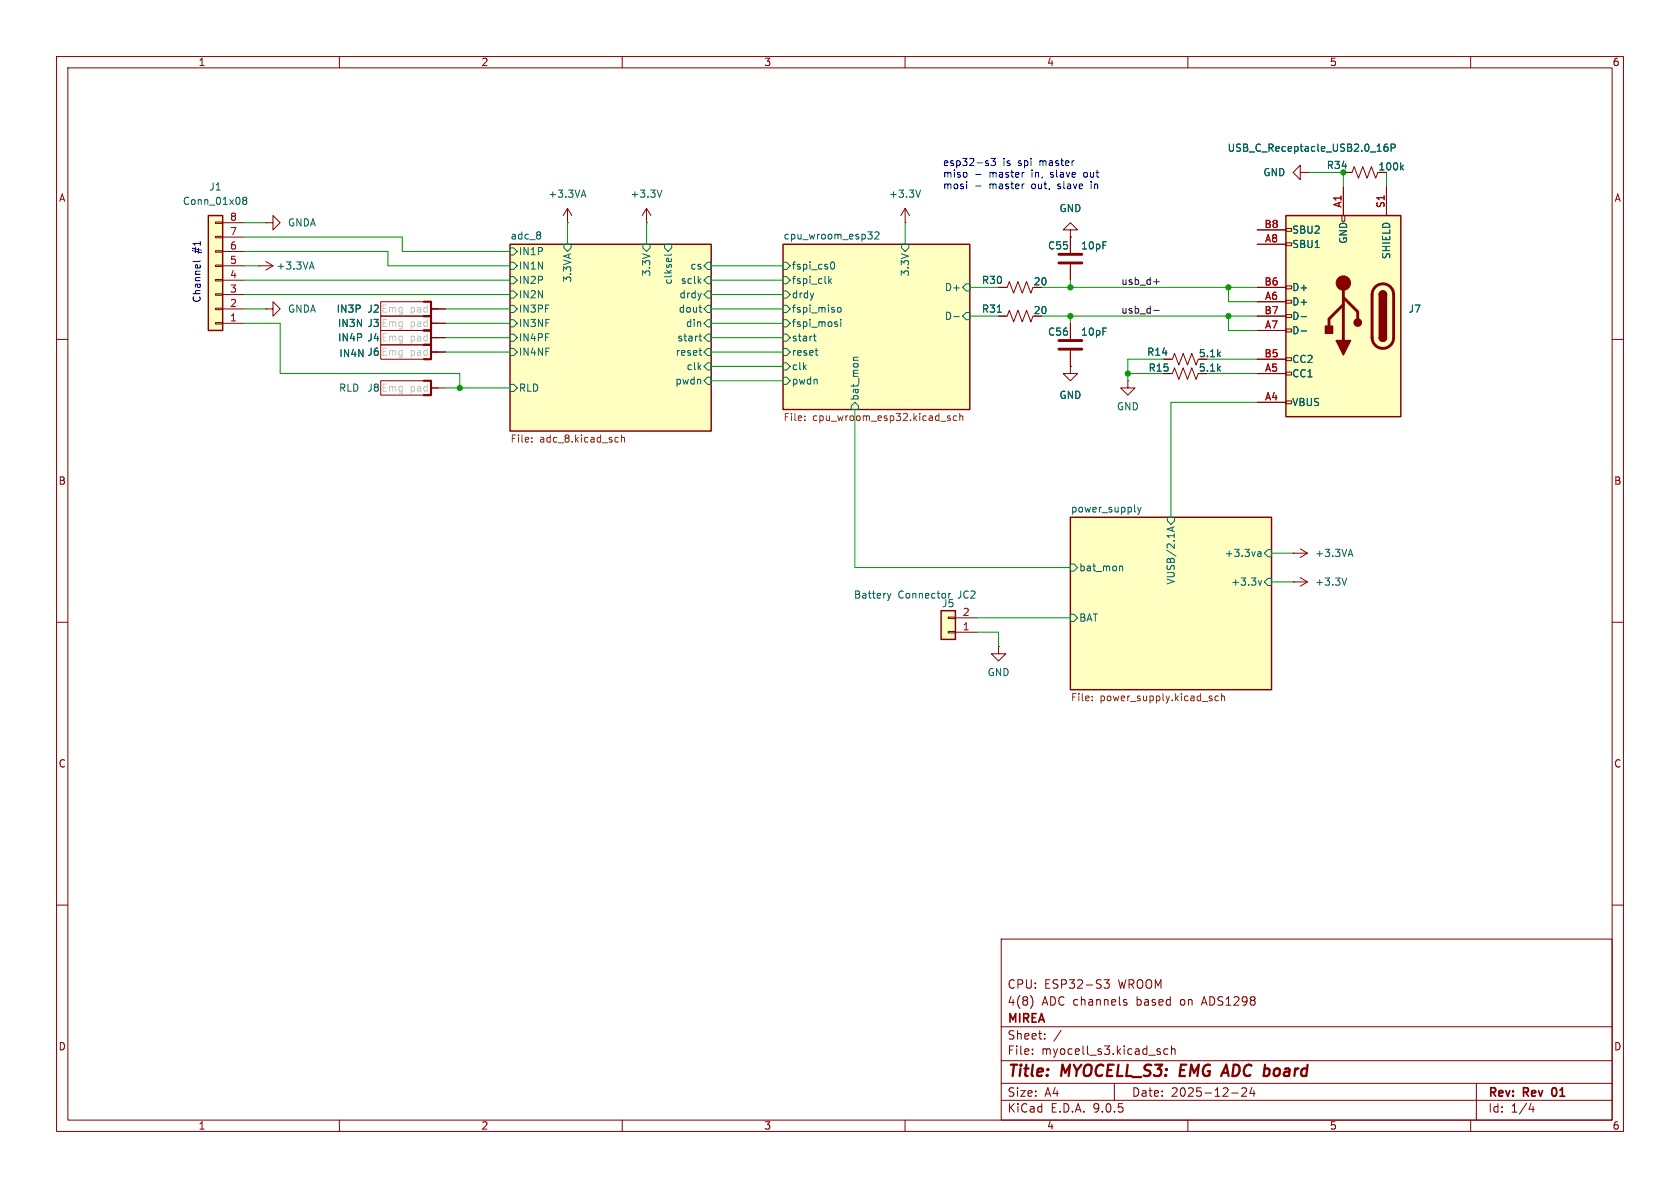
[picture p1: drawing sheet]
<svg xmlns="http://www.w3.org/2000/svg" width="297mm" height="210mm" viewBox="0 0 297 210" stroke-linecap="round" stroke-linejoin="round" font-family="sans-serif">
<g fill="none" stroke="#840000" stroke-width=".18">
<path d="M10 10h277v190h-277zM12 12h273v186h-273zM60 10v2M110 10v2M160 10v2M210 10v2M260 10v2M229.9 30.5v-1.3l-1.3 1.3 1.3 1.3v-1.3h1.2M231.1 30.5h.1M10 60h2M199.4 67.3v1.3h1.3l-1.3 1.3-1.3-1.3h1.3M199.4 67.3h.1"/>
<path d="M285 60h2M10 110h2M285 110h2M10 160h2M177 166h108v32h-108zM182.2 176.1a1.76 1.76 0 0 1 0 2.1M195.2 173.2h.9l-.5 .6 .4 .1v.7l-.2 .1h-.4l-.2-.1M198.7 177.1l.5 .2v.1v.2l-.5 .1M198.7 176.8h.5M285 160h2M60 198v2M110 198v2"/>
<path d="M160 198v2M177 194.5h108M177 191.5h108M177 187.5h108M177 181.5h108M182.5 186.3v.1M182.5 185.5v.1M184.7 183.6v.1M184.7 182.8v.1M187.6 182.1l-1.3 2M197 191.5v3M205 185.9l.2 .2-.2 .3"/>
<path d="M205 185.4l.1 .1M206.5 185.5l-.5-.1-.3 .3v.4l.2 .2h.6M207.1 185.5l.2-.1 .4 .1v.9M207.1 184.9v1.5M210 198v2M217.7 193.2h1.2M219.5 192.4l.6-.1 .2 .1 .1 .3-.9 1.1h.9M221.3 192.2l-.3 1.1h.9M221.7 192.8v1M260 198v2M261 191.5v6.5M270.7 195l-.4 1.1h.9"/>
<path d="M271 195.6v1"/>
</g>
<path d="M274.4 192.6v.9" fill="none" stroke="#840000" stroke-width=".3"/>
<path d="M208.8 188.2l-.3 2h1M216.1 189.6h1M216.8 188.2l.4 2" fill="none" stroke="#840000" stroke-width=".4"/>
<g fill="#ffffc2" stroke="#ffffc2" stroke-width=".18">
<path d="M189.2 91.4h35.6v30.5h-35.6z"/>
<path d="M90.2 43.2h35.5v33h-35.5z"/>
<path d="M138.4 43.2h33v29.2h-33z"/>
</g>
<path d="M90.2 43.2h35.5v33h-35.5zM138.4 43.2h33v29.2h-33zM189.2 91.4h35.6v30.5h-35.6z" fill="none" stroke="#840000" stroke-width=".25"/>
<g fill="none" stroke="#006464" stroke-width=".18">
<path d="M90.2 46.4h.6l.6 .6-.6 .6h-.6zM90.2 43.8h.6l.6 .7-.6 .6h-.6zM90.2 51.4h.6l.6 .7-.6 .6h-.6zM90.2 48.9h.6l.6 .6-.6 .7h-.6zM90.2 56.5h.6l.6 .7-.6 .6h-.6zM90.2 54h.6l.6 .6-.6 .6h-.6zM90.2 59.1h.6l.6 .6-.6 .6h-.6zM95.5 41.1v.3M95.5 41.6v.5M99.7 43.2h1.3v.6l-.7 .7-.6-.7zM113.7 43.2h1.2v.6l-.6 .7-.6-.7zM117.5 43.2h1.2v.6l-.6 .7-.6-.7z"/>
<path d="M118.7 44.9l-.2 .2h-1.1M123.6 59.4h.4M123.6 54.3h.4M123.6 49.6l.3 .5M123.7 59v1.1l.3 .2M123.8 55.1l.2 .1M123.9 49.3l-.5 .4M125.1 59.1h.6v1.2h-.6l-.6-.6zM125.1 54h.6v1.2h-.6l-.6-.6zM125.1 51.4h.6v1.3h-.6l-.6-.6zM125.1 46.4h.6v1.2h-.6l-.6-.6zM125.1 56.5h.6v1.3h-.6l-.6-.6z"/>
<path d="M125.1 48.9h.6v1.3h-.6l-.6-.7zM138.4 48.9h.7l.6 .6-.6 .7h-.7zM138.4 46.4h.7l.6 .6-.6 .6h-.7zM138.4 54h.7l.6 .6-.6 .6h-.7zM138.4 56.5h.7l.6 .7-.6 .6h-.7zM138.4 59.1h.7l.6 .6-.6 .6h-.7zM138.4 51.4h.7l.6 .7-.6 .6h-.7zM143.8 59.4h.5M144 59v1.1l.3 .2M146.5 48.8v1.3M146.6 49.6l.4 .5M146.9 46.5l.2-.2a.68 .68 0 0 1 .5 .6 .68 .68 0 0 1-.5 .7l-.2-.3"/>
<path d="M147 49.3l-.5 .4M147.7 57.3l.3 .1 .1 .1-.2 .2h-.2M147.7 56.9h.3M148.2 54.4l.3-.1 .2 .3v.3l-.2 .3-.3-.1-.2-.2zM148.6 56.5v.1M148.6 56.9v.8M153.4 41h.8l-.4 .5 .3 .1 .1 .4-.2 .3h-.4M154.7 41.1l.5-.1 .2 .3-.8 1h.8M159.4 43.2h1.3v.6l-.7 .7-.6-.7zM168.6 56h1M170.8 50.2h.6v1.2h-.6l-.6-.6zM170.8 55.2h.6v1.3h-.6l-.6-.6z"/>
<path d="M90.2 61.6h.6l.6 .6-.6 .7h-.6zM90.2 67.9h.6l.6 .7-.6 .6h-.6zM123.6 62h.4M123.8 62.7l.2 .1M125.1 64.1h.6v1.3h-.6l-.6-.6zM125.1 66.7h.6v1.2h-.6l-.6-.6zM125.1 61.6h.6v1.3h-.6l-.6-.7zM138.4 64.1h.7l.6 .7-.6 .6h-.7zM138.4 61.6h.7l.6 .6-.6 .7h-.7zM138.4 66.7h.7l.6 .6-.6 .6h-.7zM144.1 62h.5M144.3 62.7l.3 .1"/>
<path d="M151.1 71.1l.7 .7v.6h-1.3v-.6zM151.7 63.1l-.8 .1v.4M189.2 99.7h.7l.6 .6-.6 .7h-.7zM200.6 90.5h.2M201.1 89.7l.3 .8M201.4 90.5l-.3 .4M201.7 89.7l-.3 .8M206.4 91.4h1.2v.7l-.6 .6-.6-.6zM207.2 93.2v.6M207.6 93.1l-1.3 .4 1.3 .5M222.3 98.2l.2 .2 .4-.1M222.4 97.6h.5v.8"/>
<path d="M222.9 97.8l-.4 .1-.2 .2M224.2 97.2h.6v1.2h-.6l-.7-.6zM189.2 108.6h.7l.6 .6-.6 .7h-.7zM198 100.1h.4l.1 .8M222.4 102.6l.3 .8 .3-.8M224.2 102.2h.6v1.3h-.6l-.7-.6z"/>
</g>
<g fill="none" stroke="#725600" stroke-width=".18">
<path d="M94 78v.2M94 77.4v.1M109 77.3l.3 .1M109.3 78.1l-.3 .1M109.9 77.4l.1-.1 .3 .1 .1 .8M109.9 76.9v1.3M142.3 74.2v.1M142.3 73.6v.1M168 73.6l-.3-.1-.2 .2 .1 .2 .4 .1v.3h-.5M169.1 73.6l-.3-.1-.3 .2 .1 .6h.5M169.7 73.6l.2-.1 .3 .1v.7M169.7 73.1v1.2"/>
<path d="M193.1 123.8v.1M193.1 123.1v.1M214.1 123.5l.2 .1-.2 .3M214.1 123l.1 .1M215.4 123.1l-.4-.1-.2 .3 .1 .5h.5M215.9 123.2l.2-.2 .3 .1 .1 .8M215.9 122.6v1.3"/>
</g>
<path d="M36.8 38.1h2.6v20.3h-2.6z" fill="#ffffc2"/>
<path d="M36.8 38.1h2.6v20.3h-2.6z" fill="none" stroke="#840000" stroke-width=".25"/>
<g fill="none" stroke="#840000" stroke-width=".18">
<path d="M38.1 39.2h1.3v.3h-1.3zM39.4 39.4h3.8M38.1 57h1.3v.3h-1.3zM38.1 54.5h1.3v.2h-1.3zM38.1 51.9h1.3v.3h-1.3zM38.1 49.4h1.3v.3h-1.3zM38.1 46.9h1.3v.2h-1.3zM38.1 44.3h1.3v.3h-1.3zM38.1 41.8h1.3v.2h-1.3zM39.4 57.2h3.8M39.4 54.6h3.8M39.4 52.1h3.8"/>
<path d="M39.4 49.5h3.8M39.4 47h3.8M39.4 44.5h3.8M39.4 41.9h3.8M45.7 47h.1M45.7 47h2.6M47 54.6h1.3v-1.3l1.2 1.3-1.2 1.3v-1.3M47 54.6h.1M47 46.2l1.3 .8M48.3 47l-1.3 .8M74.9 53.3h-7.6v2.6h7.6h-7.6v2.5h7.6h-7.6v2.6h7.6h-7.6v2.5h7.6M76.2 57.2h2.5"/>
<path d="M76.2 54.6h2.5M76.2 59.7h2.5M189.2 57.2v2.7M74.9 67.3h-7.6v2.6h7.6M76.2 62.2h2.5M76.2 68.6h2.5M189.2 64.8v1.2h1.3l-1.3 1.3-1.2-1.3h1.2M189.2 64.8h.1M189.2 62v2.8M228.6 102.9h.1M228.6 102.9h2.5M229.9 102.1l1.2 .8"/>
<path d="M231.1 102.9l-1.2 .7"/>
</g>
<path d="M43.1 35.4l-.2-.2 .2-.3h.3l.2 .2-.2 .3M43.1 35.4l-.2 .3 .1 .3 .1 .1h.4l.1-.2v-.2l-.2-.3M43.1 35.4h.3M54.8 47.2h.6M55.1 46.3l.4 1.3M238.1 102.2l-.4 1.2" fill="none" stroke="#006464" stroke-width=".18"/>
<path d="M74.9 53.3h1.3v2.6h-1.3h1.3v2.5h-1.3h1.3v2.6h-1.3h1.3v2.5h-1.3M74.9 67.3h1.3v2.6h-1.3" fill="none" stroke="#840000" stroke-width=".38"/>
<path d="M187.2 60.2h4.1M187.2 61.7h4.1" fill="none" stroke="#840000" stroke-width=".51"/>
<path d="M227.3 38.1h20.3v35.6h-20.3z" fill="#ffffc2"/>
<g fill="none" stroke="#840000" stroke-width=".18">
<path d="M47 39.4h1.3v-1.3l1.2 1.3-1.2 1.2v-1.2M47 39.4h.1M100.3 39.4h.1M100.3 36.8l-.7 1.3M100.3 36.8l.8 1.3M100.3 36.8v2.6M114.3 39.4h.1M114.3 36.8l-.8 1.3M114.3 36.8l.8 1.3M114.3 36.8v2.6M160 39.4h.1M160 36.8l-.7 1.3"/>
<path d="M160 36.8l.8 1.3M160 36.8v2.6M237.2 38.1h.5v1h-.5zM237.5 30.5h1.5l.4-1 .8 2 .7-2 .8 2 .7-2 .8 2 .4-1M237.5 33v5.1M245.1 33v5.1M176.5 55.9h1.6l.3-1 .8 2 .8-2 .7 2 .8-2 .7 2 .4-1M189.2 40.6h1.3l-1.3-1.2-1.2 1.2h1.2v1.3M189.2 41.9h.1M189.2 41.9v2.8M189.2 46.7v2.8M222.2 58.4h5.1"/>
<path d="M222.2 55.9h5.1M222.2 53.3h5.1M222.2 50.8h5.1M222.2 43.2h5.1M222.2 40.6h5.1M227.3 58.2h1v.5h-1zM227.3 55.6h1v.5h-1zM227.3 53.1h1v.5h-1zM227.3 50.5h1v.6h-1zM227.3 42.9h1v.5h-1zM227.3 40.4h1v.5h-1zM205.7 63.5h1.6l.3-1 .8 2 .8-2 .7 2 .8-2 .8 2 .3-1"/>
<path d="M205.7 66h1.6l.3-1 .8 2.1 .8-2.1 .7 2.1 .8-2.1 .8 2.1 .3-1.1M222.2 71.1h5.1M222.2 66h5.1M222.2 63.5h5.1M227.3 70.9h1v.5h-1zM227.3 65.8h1v.5h-1zM227.3 63.2h1v.6h-1zM228.6 97.8h.1M228.6 97.8h2.5M229.9 97l1.2 .8M231.1 97.8l-1.2 .8M176.5 114.3v1.3h1.3l-1.3 1.2-1.2-1.2h1.2"/>
<path d="M176.5 114.3h.1"/>
</g>
<path d="M227.3 38.1h20.3v35.6h-20.3zM243.8 59.7a.64 .64 0 0 0 .7 .6 .64 .64 0 0 0 .6-.6M243.8 52.1a.64 .64 0 0 1 .7-.7 .64 .64 0 0 1 .6 .7" fill="none" stroke="#840000" stroke-width=".25"/>
<path d="M187.2 45h4.1M187.2 46.5h4.1M237.5 53.8l-2.6 2.6v1.3M237.5 52.6l2.5 2.5v1.3M237.5 50v10.2M243.1 50.7a1.9 1.9 0 0 1 2.1-.4 1.9 1.9 0 0 1 1.2 1.8v7.6a1.91 1.91 0 0 1-1.9 1.9 1.91 1.91 0 0 1-1.9-1.9v-7.8l.1-.6z" fill="none" stroke="#840000" stroke-width=".51"/>
<g fill="#840000" stroke="#840000" stroke-width=".25">
<path d="M243.8 52.1h1.3v7.6h-1.3z"/>
<path d="M243.8 59.7h1.3a.64 .64 0 0 1-.6 .6 .64 .64 0 0 1-.7-.6z"/>
<path d="M244 51.6a.64 .64 0 0 1 .7-.1 .64 .64 0 0 1 .4 .6h-1.3z"/>
<path d="M236.2 60.2h2.6l-1.3 2.5z"/>
<path d="M234.3 57.7h1.3v1.2h-1.3z"/>
<circle cx="240" cy="57" r=".63"/>
</g>
<circle cx="237.5" cy="50" r="1.27" fill="#840000" stroke="#840000" stroke-width=".18"/>
<g fill="none" stroke="#006464" stroke-width=".18">
<path d="M102.9 34.5h.6M103.2 33.6l.4 1.3M117 33.6l-.4 1.3M162.7 33.6l-.4 1.3M245.3 25.5h-.4a.86 .86 0 0 0 0 1.2l.4-.1 .1-.4-.3-.2h-.3l-.1 .2M245.9 26.1h.6l.2-.2-.1-.3-.7-.1v1.2M247.7 29.6l.4 .4M248.1 29.2l-.5 .5M176.3 55.2h.7M230 58.5h1M230 56h1M238.4 98h.7"/>
<path d="M238.8 97.1l.4 1.3"/>
</g>
<path d="M166.4 108h2.5v5h-2.5z" fill="#ffffc2"/>
<path d="M166.4 108h2.5v5h-2.5z" fill="none" stroke="#840000" stroke-width=".25"/>
<g fill="none" stroke="#840000" stroke-width=".18">
<path d="M231.1 30.5h.1M237.5 33v5.1M237.5 30.5h1.3M245.1 33v5.1M76.2 59.7h2.5M76.2 57.2h2.5M76.2 54.6h2.5M176.5 50.8h1.6l.3-1 .8 2 .8-2 .7 2 .8-2 .7 2 .4-1M176.5 55.9h1.3M189.2 41.9h.1M189.2 41.9v2.8M189.2 46.7v2.8"/>
<path d="M189.2 57.2v2.7M222.2 50.8h5.1M222.2 58.4h5.1M222.2 55.9h5.1M222.2 53.3h5.1M222.2 43.2h5.1M222.2 40.6h5.1M76.2 62.2h2.5M189.2 64.8h.1M189.2 62v2.8M205.7 66h1.3M205.7 63.5h1.3"/>
<path d="M222.2 71.1h5.1M222.2 66h5.1M222.2 63.5h5.1M167.6 111.6h1.3v.3h-1.3zM167.6 109.1h1.3v.2h-1.3zM168.9 111.8h3.8M168.9 109.2h3.8"/>
</g>
<path d="M245.3 25.5h-.4a.86 .86 0 0 0 0 1.2l.4-.1 .1-.4-.3-.2h-.3l-.1 .2M245.9 26.1h.6l.2-.2-.1-.3-.7-.1v1.2M247.7 29.6l.4 .4M248.1 29.2l-.5 .5M176.3 55.2h.7M230 58.5h1M230 56h1M156.9 104.9l.3 .8M157.2 105.7l-.2 .4M157.5 104.9l-.3 .8M167.7 104.9v.8M168.1 104.9l-.4 .2" fill="none" stroke="#006464" stroke-width=".18"/>
<path d="M204 49.8h.9M204 54.9h.9" fill="none" stroke="#0f0f0f" stroke-width=".18"/>
<g fill="none" stroke="#009600" stroke-width=".18">
<path d="M43.2 39.4h3.8M100.3 39.4v3.8M114.3 39.4v3.8M160 39.4v3.8M231.1 30.5h6.4v2.5M245.1 30.5v2.5M43.2 52.1h47M43.2 57.2h6.3v8.8h31.8v2.6M43.2 54.6h3.8M43.2 47h2.5M43.2 44.5h25.4v2.5h21.6M43.2 41.9h27.9v2.6h19.1"/>
<path d="M43.2 49.5h47M78.7 57.2h11.5M78.7 54.6h11.5M78.7 59.7h11.5M125.7 52.1h12.7M125.7 57.2h12.7M125.7 54.6h12.7M125.7 47h12.7M125.7 59.7h12.7M125.7 49.5h12.7M171.4 55.9h5.1M171.4 50.8h5.1"/>
<path d="M184.1 55.9h38.1M184.1 50.8h38.1M189.2 49.5v1.3M189.2 55.9v1.3M217.2 50.8v2.5h5M217.2 55.9v2.5h5M78.7 62.2h11.5M78.7 68.6h11.5M125.7 62.2h12.7M125.7 64.8h12.7M125.7 67.3h12.7M151.1 72.4v27.9h38.1"/>
<path d="M199.4 66h6.3M205.7 63.5h-6.3v3.8M213.4 63.5h8.8M213.4 66h8.8M222.2 71.1h-15.2v20.3M224.8 97.8h3.8M172.7 109.2h16.5M172.7 111.8h3.8v2.5M224.8 102.9h3.8"/>
</g>
<path d="M170.9 32.5v.9M170.9 32.1v.1M170.9 30.6v.6M172.5 30.8h.9M172.5 32.9h.9M174.4 28.8l.3 .1 .1 .2-.2 .2h-.3M174.4 28.4l.3 .1M175.2 28h.8l-.4 .5 .3 .1v.6l-.2 .1-.5-.1M180.9 32.5h.2M191.7 30.5l-.1 .2 .1 .6M192.9 32.5v.9M35.4 46.1l-.2 .1h-1.1" fill="none" stroke="#0000c2" stroke-width=".18"/>
<g fill="#009600" stroke="#009600" stroke-width=".18">
<circle cx="81.3" cy="68.6" r=".46"/>
<circle cx="217.2" cy="55.9" r=".46"/>
<circle cx="217.2" cy="50.8" r=".46"/>
<circle cx="199.4" cy="66" r=".46"/>
<circle cx="237.5" cy="30.5" r=".46"/>
<circle cx="189.2" cy="55.9" r=".46"/>
<circle cx="189.2" cy="50.8" r=".46"/>
</g>
<g font-size="2.8" fill="#840000">
<text x="178" y="190.9">Title:</text>
<text x="187.7" y="190.9">MYOCELL_S3:</text>
<text x="209.4" y="190.9">EMG</text>
<text x="217.8" y="190.9">ADC board</text>
</g>
<g font-size="2.1" fill="#840000">
<text x="178" y="178">4(8)</text>
<text x="178" y="175">CPU:</text>
<text x="184.2" y="178">ADC channels</text>
<text x="184.6" y="175">ESP32-S3</text>
<text x="197.7" y="175">WROOM</text>
<text x="201" y="178">based</text>
<text x="208.9" y="178">on</text>
<text x="212.9" y="178">ADS1298</text>
<text x="178" y="184">Sheet:</text>
<text x="178" y="181.2">MIREA</text>
<text x="178" y="186.7">File:</text>
<text x="184.1" y="186.7">myocell_s3.kicad_sch</text>
<text x="178" y="196.9">KiCad</text>
<text x="178" y="194.1">Size:</text>
<text x="184.7" y="194.1">A4</text>
<text x="185.7" y="196.9">E.D.A.</text>
<text x="193.3" y="196.9">9.0.5</text>
<text x="200" y="194.1">Date:</text>
<text x="207" y="194.1">2025-12-24</text>
<text x="263" y="194.3">Rev:</text>
<text x="263" y="196.9">Id:</text>
<text x="267.1" y="196.9">1/4</text>
<text x="269.4" y="194.3">Rev</text>
<text x="275.1" y="194.3">01</text>
</g>
<g font-size="1.8" fill="#840000">
<text x="35" y="11.9">1</text>
<text x="85" y="11.9">2</text>
<text x="135" y="11.9">3</text>
<text x="185" y="11.9">4</text>
<text x="235" y="11.9">5</text>
<text x="285" y="11.9">6</text>
<text x="10.3" y="35.9">A</text>
<text x="243.6" y="30.3">100k</text>
<text x="285.3" y="35.9">A</text>
<text x="182.6" y="50.6">20</text>
<text x="182.6" y="55.7">20</text>
<text x="211.8" y="63.3">5.1k</text>
<text x="211.8" y="65.9">5.1k</text>
<text x="10.3" y="85.9">B</text>
<text x="285.3" y="85.9">B</text>
<text x="10.3" y="135.9">C</text>
<text x="285.3" y="135.9">C</text>
<text x="10.3" y="185.9">D</text>
<text x="285.3" y="185.9">D</text>
<text x="35" y="199.9">1</text>
<text x="85" y="199.9">2</text>
<text x="135" y="199.9">3</text>
<text x="185" y="199.9">4</text>
<text x="235" y="199.9">5</text>
<text x="285" y="199.9">6</text>
</g>
<g font-size="1.8" fill="#0000c2">
<text x="166.6" y="29.6">esp32-s3</text>
<text x="177.3" y="29.6">is</text>
<text x="180.1" y="29.6">spi</text>
<text x="184" y="29.6">master</text>
<text x="166.6" y="31.6">miso</text>
<text x="166.6" y="33.6">mosi</text>
<text x="175" y="31.6">master</text>
<text x="175" y="33.6">master</text>
<text x="182.7" y="31.6">in,</text>
<text x="182.7" y="33.6">out,</text>
<text x="186.2" y="31.6">slave</text>
<text x="187.5" y="33.6">slave</text>
<text x="192.3" y="31.6">out</text>
<text x="193.5" y="33.6">in</text>
<text x="35.6" y="44.8" transform="rotate(-90 35.6 44.8)">#1</text>
<text x="35.6" y="53.6" transform="rotate(-90 35.6 53.6)">Channel</text>
</g>
<g font-size="1.8" fill="#006464">
<text x="216.9" y="27">USB_C_Receptacle_USB2.0_16P</text>
<text x="36.9" y="33.9">J1</text>
<text x="96.8" y="35.2">+3.3VA</text>
<text x="111.4" y="35.2">+3.3V</text>
<text x="157.1" y="35.2">+3.3V</text>
<text x="223.2" y="31.3">GND</text>
<text x="234.5" y="30.1">R34</text>
<text x="32.2" y="36.4">Conn_01x08</text>
<text x="50.8" y="40.2">GNDA</text>
<text x="187.2" y="37.7">GND</text>
<text x="228.3" y="41.5">SBU2</text>
<text x="48.8" y="47.9">+3.3VA</text>
<text x="90.2" y="42.4">adc_8</text>
<text x="91.6" y="47.9">IN1N</text>
<text x="91.6" y="45.3">IN1P</text>
<text x="121.9" y="47.9">cs</text>
<text x="138.4" y="42.4">cpu_wroom_esp32</text>
<text x="139.9" y="47.9">fspi_cs0</text>
<text x="185.2" y="44.3">C55</text>
<text x="191" y="44.3">10pF</text>
<text x="228.3" y="44">SBU1</text>
<text x="238.4" y="43.2" transform="rotate(-90 238.4 43.2)">GND</text>
<text x="246" y="45.9" transform="rotate(-90 246 45.9)">SHIELD</text>
<text x="91.6" y="52.9">IN2N</text>
<text x="91.6" y="50.4">IN2P</text>
<text x="101.2" y="50" transform="rotate(-90 101.2 50)">3.3VA</text>
<text x="115.2" y="49" transform="rotate(-90 115.2 49)">3.3V</text>
<text x="119" y="50.4" transform="rotate(-90 119 50.4)">clksel</text>
<text x="120" y="52.9">drdy</text>
<text x="120.3" y="50.4">sclk</text>
<text x="139.9" y="50.4">fspi_clk</text>
<text x="139.9" y="52.9">drdy</text>
<text x="160.9" y="49" transform="rotate(-90 160.9 49)">3.3V</text>
<text x="166.9" y="51.7">D+</text>
<text x="173.5" y="50.4">R30</text>
<text x="228.3" y="51.7">D+</text>
<text x="50.8" y="55.5">GNDA</text>
<text x="59.4" y="55.5">IN3P</text>
<text x="59.6" y="58">IN3N J3</text>
<text x="64.8" y="55.5">J2</text>
<text x="67.3" y="58">Emg</text>
<text x="91.6" y="58">IN3NF</text>
<text x="91.6" y="55.5">IN3PF</text>
<text x="119.9" y="55.5">dout</text>
<text x="121.2" y="58">din</text>
<text x="139.9" y="55.5">fspi_miso</text>
<text x="139.9" y="58">fspi_mosi</text>
<text x="166.9" y="56.7">D-</text>
<text x="173.5" y="55.5">R31</text>
<text x="185.2" y="59.5">C56</text>
<text x="191" y="59.5">10pF</text>
<text x="228.3" y="59.3">D-</text>
<text x="228.3" y="56.7">D-</text>
<text x="228.3" y="54.2">D+</text>
<text x="248.9" y="55.5">J7</text>
<text x="59.7" y="60.6">IN4P</text>
<text x="59.9" y="63.3">IN4N J6</text>
<text x="64.8" y="60.6">J4</text>
<text x="67.3" y="63.1">Emg</text>
<text x="91.6" y="63.1">IN4NF</text>
<text x="91.6" y="60.6">IN4PF</text>
<text x="119.3" y="63.1">reset</text>
<text x="119.7" y="60.6">start</text>
<text x="121.3" y="65.6">clk</text>
<text x="139.9" y="60.6">start</text>
<text x="139.9" y="65.6">clk</text>
<text x="139.9" y="63.1">reset</text>
<text x="202.7" y="63.1">R14</text>
<text x="203" y="65.9">R15</text>
<text x="228.3" y="64.4">CC2</text>
<text x="59.8" y="69.4">RLD</text>
<text x="64.8" y="69.4">J8</text>
<text x="91.6" y="69.4">RLD</text>
<text x="119.3" y="68.2">pwdn</text>
<text x="139.9" y="68.2">pwdn</text>
<text x="152" y="70.9" transform="rotate(-90 152 70.9)">bat_mon</text>
<text x="187.2" y="70.7">GND</text>
<text x="228.3" y="72">VBUS</text>
<text x="228.3" y="66.9">CC1</text>
<text x="197.4" y="72.7">GND</text>
<text x="189.2" y="90.7">power_supply</text>
<text x="190.7" y="101.2">bat_mon</text>
<text x="216.4" y="98.7">+3.3va</text>
<text x="232.4" y="98.7">+3.3VA</text>
<text x="150.9" y="106">Battery</text>
<text x="158.8" y="106">Connector</text>
<text x="166.4" y="107.5">J5</text>
<text x="169.5" y="106">JC2</text>
<text x="207.9" y="103.4" transform="rotate(-90 207.9 103.4)">VUSB/2.1A</text>
<text x="217.6" y="103.7">+3.3v</text>
<text x="232.4" y="103.7">+3.3V</text>
<text x="190.7" y="110.1">BAT</text>
<text x="174.5" y="119.7">GND</text>
</g>
<g font-size="1.8" fill="#a90000">
<text x="40.6" y="41.7">7</text>
<text x="40.6" y="39.1">8</text>
<text x="223.4" y="40.4">B8</text>
<text x="237.2" y="36.8" transform="rotate(-90 237.2 36.8)">A1</text>
<text x="244.9" y="36.9" transform="rotate(-90 244.9 36.9)">S1</text>
<text x="40.6" y="46.7">5</text>
<text x="40.6" y="44.2">6</text>
<text x="223.5" y="42.9">A8</text>
<text x="40.6" y="51.8">3</text>
<text x="40.6" y="49.3">4</text>
<text x="223.4" y="50.5">B6</text>
<text x="223.5" y="53.1">A6</text>
<text x="40.6" y="56.9">1</text>
<text x="40.6" y="54.4">2</text>
<text x="223.4" y="55.6">B7</text>
<text x="223.5" y="58.2">A7</text>
<text x="223.4" y="63.2">B5</text>
<text x="223.5" y="65.8">A5</text>
<text x="223.5" y="70.9">A4</text>
<text x="170.1" y="111.5">1</text>
<text x="170.1" y="109">2</text>
</g>
<g font-size="1.8" fill="#0f0f0f">
<text x="198.1" y="50.5">usb_d+</text>
<text x="198.1" y="55.5">usb_d-</text>
</g>
<g font-size="1.8" fill="#c2c2c2">
<text x="67.3" y="55.5">Emg</text>
<text x="72.5" y="58">pad</text>
<text x="72.5" y="55.5">pad</text>
<text x="67.3" y="60.6">Emg</text>
<text x="72.5" y="63.1">pad</text>
<text x="72.5" y="60.6">pad</text>
<text x="67.3" y="69.4">Emg</text>
<text x="72.5" y="69.4">pad</text>
</g>
<g font-size="1.8" fill="#725600">
<text x="138.4" y="74.8">File:</text>
<text x="143.7" y="74.8">cpu_wroom_esp32.kicad_sch</text>
<text x="90.2" y="78.6">File:</text>
<text x="95.4" y="78.6">adc_8.kicad_sch</text>
<text x="189.2" y="124.3">File:</text>
<text x="194.5" y="124.3">power_supply.kicad_sch</text>
</g>
</svg>
